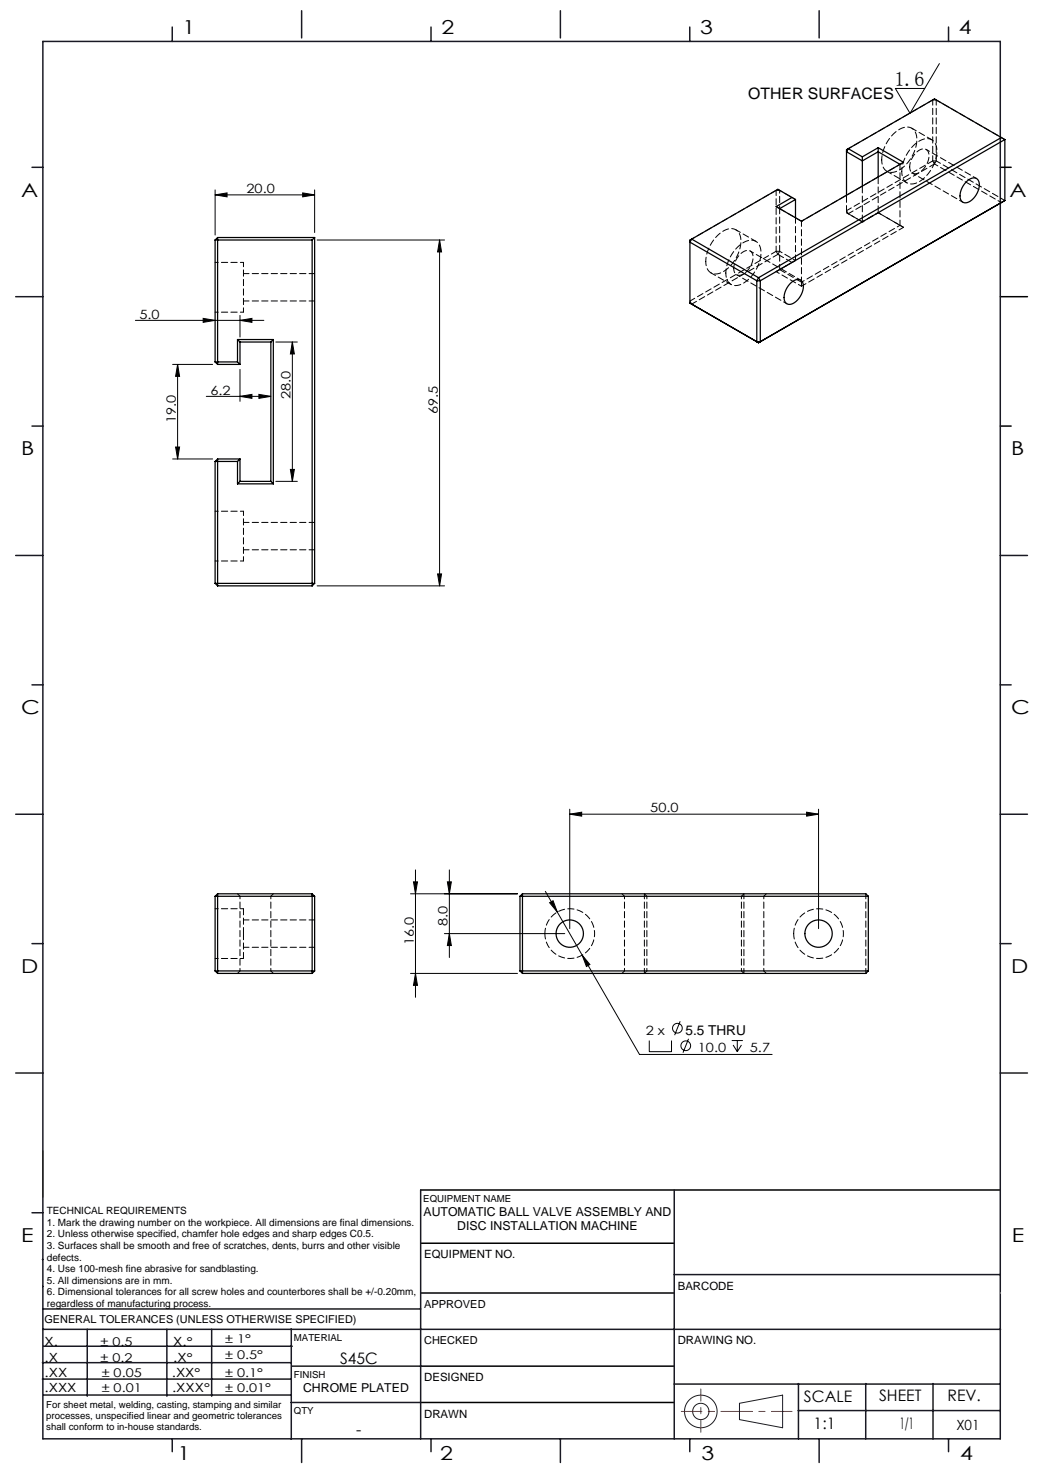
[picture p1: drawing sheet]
<svg xmlns="http://www.w3.org/2000/svg" width="210mm" height="297mm" viewBox="0 0 210 297" stroke-linecap="round" stroke-linejoin="round" font-family="sans-serif">
<g fill="none" stroke="#191924" stroke-width=".2">
<path d="M8.6 231.2v9.4M148.6 282l8.7-1.6v6.5l-8.7-1.6z"/>
<circle cx="140.8" cy="283.6" r="3.3"/>
<circle cx="140.8" cy="283.6" r="1.64"/>
</g>
<path d="M201 33.6h2.2M201 59.6h5.5M201 85.6h2.2M84.5 239.1h116.5M84.6 259.8h50.9M84.6 249.8h50.9M84.6 274.5h50.9M84.5 281.8h51" fill="none" stroke="#000" stroke-width=".3"/>
<path d="M136.9 283.6h22.3" fill="none" stroke="#f00" stroke-width=".2" stroke-dasharray="6.3 1.3 1.3 1.3" stroke-dashoffset="2.2"/>
<path d="M140.8 287.8v-8.7" fill="none" stroke="#f00" stroke-width=".2" stroke-dasharray="6.3 1.3 1.3 1.3" stroke-dashoffset="3.9"/>
<g fill="none" stroke="#191924" stroke-width=".3">
<path d="M8.6 8.3h192.4v280.8h-192.4zM34.6 5.4v2.9M60.6 2.2v5.4M86.6 5.4v2.9M112.6 2.2v5.4M138.6 5.4v2.9M164.6 2.2v5.4M190.6 5.4v2.9M6.4 33.6h2.2M3.2 59.6h5.4M6.4 85.6h2.2M3.2 111.6h5.4"/>
<path d="M201 111.6h5.5M6.4 137.6h2.2M201 137.6h2.2M3.2 163.6h5.4M201 163.6h5.5M6.4 189.6h2.2M201 189.6h2.2M3.2 215.6h5.4M201 215.6h5.5M84.5 239.1v50M135.5 239.1v50M6.4 243.7h2.2"/>
<path d="M8.5 253.1h.1M8.6 258.5h.1M135.5 256.1h65.5M8.5 277.1h49.9M8.5 273.8h49.9M8.6 267.1h75.9M8.6 263h75.9M8.8 270.5h49.9M17.5 267.1v13.5M33.5 267.1v13.5M42.5 267.1v13.5M58.5 267.1v22.1"/>
<path d="M58.6 274.5h26M84.6 267.1h116.5M135.5 278.1h65.5M160.5 278v11.1M174 278v11.1M187.5 278v11.1M8.8 280.3h49.7M34.6 289.1v2.6M58.5 281.8h26M60.6 289.1v4.8M86.6 289.1v2.6M112.6 289.1v4.8"/>
<path d="M138.6 289.1v2.6M160.4 283.5h40.6M164.6 289.1v4.8M190.6 289.1v2.6"/>
</g>
<path d="M201 259.8h.1" fill="none" stroke="#c0c0c0" stroke-width=".2"/>
<g fill="none" stroke="#000" stroke-width=".2">
<path d="M188.8 12.8l-5.9 10-3-5h5.9M43.2 39.2l2.4-.4v.8zM43.2 38.2v9M43.2 39.2h20M60.8 38.8l2.4 .4-2.4 .4zM63.2 38.2v8.5M63.7 48.2h25.6M88.3 48.2v69.5M88.3 48.2l.4 2.4h-.8zM27.2 64.4h25.8M34.7 73.2h8M35.7 73.2l.4 2.4h-.8z"/>
<path d="M35.7 73.2v19M40.8 64l2.4 .4-2.4 .4zM41.5 79.7h12.9M48.2 64.4l2.4-.4v.8zM48.2 79.7l2.4-.4v.8zM48.2 63.4v4.3M48.2 74.2v6.5M52 79.3l2.4 .4-2.4 .4zM55.4 68.7h4.4M58.8 68.7v28M58.8 68.7l.4 2.4h-.8zM34.7 92.2h8"/>
<path d="M35.3 89.8h.8l-.4 2.4zM55.4 96.7h4.4M58.4 94.3h.8l-.4 2.4zM63.7 117.7h25.6M87.9 115.3h.8l-.4 2.4zM82.5 179.6h21.5M83.1 177.2h.8l-.4 2.4zM83.5 174.8v25.6M89.9 177.2h.8l-.4 2.4zM90.3 174.8v17.6M109.6 179.1l18.9 32.8h26.7M114.5 163.6l2.4-.4v.8z"/>
<path d="M114.5 162.6v24M114.5 163.6h50M162.1 163.2l2.4 .4-2.4 .4zM164.5 162.6v24M82.5 195.6h21.5M83.5 195.6l.4 2.4h-.8zM89.3 187.6h24.2M90.3 187.6l.4 2.4h-.8zM110.4 181.4l.7-.4 .9 2.3zM117 191.9l1.5 1.9-.7 .4zM130.5 209.1v2.2h4.4v-2.2M136.7 205.2l-1.1 2.8"/>
<path d="M138.4 208.7l-1.1 2.8M147 209.1h2.3M147.3 210l.9 1.3M148.2 209.1v2.2M149 210l-.8 1.3"/>
<circle cx="136.1" cy="206.6" r=".98"/>
<circle cx="137.8" cy="210.1" r=".98"/>
</g>
<g fill="#000">
<path d="M60.8 38.8l2.4 .4-2.4 .4zM43.2 39.2l2.4-.4v.8zM48.2 64.4l2.4-.4v.8zM40.8 64l2.4 .4-2.4 .4zM52 79.3l2.4 .4-2.4 .4zM48.2 79.7l2.4-.4v.8z"/>
<path d="M35.7 73.2l.4 2.4h-.8zM35.3 89.8h.8l-.4 2.4zM83.1 177.2h.8l-.4 2.4zM83.5 195.6l.4 2.4h-.8zM89.9 177.2h.8l-.4 2.4zM90.3 187.6l.4 2.4h-.8z"/>
<path d="M58.4 94.3h.8l-.4 2.4zM58.8 68.7l.4 2.4h-.8z"/>
<path d="M87.9 115.3h.8l-.4 2.4zM88.3 48.2l.4 2.4h-.8z"/>
<path d="M114.5 163.6l2.4-.4v.8zM162.1 163.2l2.4 .4-2.4 .4zM110.4 181.4l1.6 1.9-.9-2.3zM117 191.9l.8 2.3 .7-.4z"/>
</g>
<g fill="none" stroke="#000" stroke-width=".25">
<path d="M170.5 29.9l2.8 1.6M170.5 29.9l-.4 .6 3.2 1.8 3.2-1.8 4.4 2.5M170.5 29.9l-.4 .2v9.1M173.3 31.5v5.9M176.5 29.7l-3.2 1.8M176.5 29.7l5.1 2.9-20.5 11.9-5.1-3 3.2-1.8M176.5 29.7v5.9M194.1 36.6a1.61 1.61 0 0 1 2.5-.4 3.7 3.7 0 0 1-2.5 4.6 1.28 1.28 0 0 1-1.2-1.8l.4-1.2zM201.2 27.6l-48.8 28.2M201.9 28l-49.1 28.4M201.9 28l-14.1-8.1-17.3 10M201.9 28v12.3"/>
<path d="M43.2 48.2v24.5M43.2 48.2h19.5M43.7 47.7v25.5M43.7 47.7h19.5M43.7 47.7l-.5 .5M62.7 48.2v69.5M63.2 47.7v69.5M63.2 47.7l-.5 .5M139 48l-.4 .7 13.5 7.7M139 48l13.4 7.8M139 48l-.4 .3v12.6l13.8 8M152.1 56.4h.7"/>
<path d="M152.1 56.4v12.3h.7M152.4 55.8l-.3 .6M152.4 55.8l.4 .6M152.8 56.4v12.3M158.7 57.1a1.61 1.61 0 0 1 2.5-.5 3.7 3.7 0 0 1-2.5 4.6 1.28 1.28 0 0 1-1.1-1.8l.4-1.2zM159.9 40.1l-3.6-2.1-17.3 10M159.9 40.1l-3.2 1.8M159.9 40.1v3.7M201.9 40.3l-49.5 28.6M201.9 40.3l-.7 .4M43.2 72.7h4.5M43.2 72.7l.5 .5"/>
<path d="M43.7 73.2h4.5M47.7 68.2v4.5M47.7 68.2h7.2M47.7 68.2l.5 .5M47.7 72.7l.5 .5M48.2 68.7h6.2M48.2 68.7v4.5M54.4 68.7v28M54.9 68.2v29M54.9 68.2l-.5 .5M152.8 68.7l-.4 .2M43.2 92.7v24.5"/>
<path d="M43.2 92.7h4.5M43.7 92.2v25.5M43.7 92.2h4.5M43.7 92.2l-.5 .5M47.7 92.7v4.5M47.7 97.2h7.2M48.2 92.2v4.5M48.2 92.2l-.5 .5M48.2 96.7l-.5 .5M48.2 96.7h6.2M54.4 96.7l.5 .5M43.2 117.2h20"/>
<path d="M43.2 117.2l.5 .5M43.7 117.7h19M63.2 117.2l-.5 .5M43.7 179.6v16M43.7 179.6h19M43.7 179.6l-.5 .5M62.7 179.6v16M62.7 179.6l.5 .5M105 179.6h69l.5 .5M105 179.6v16M105 179.6l-.5 .5M43.2 195.1h20"/>
<path d="M43.2 180.1v15M43.2 180.1h20M43.2 195.1l.5 .5M43.7 195.6h19M63.2 180.1v15M63.2 195.1l-.5 .5M104.5 195.1h70M104.5 180.1h70M104.5 195.1l.5 .5M104.5 180.1v15M174.5 195.1l-.5 .5h-69M174.5 180.1v15"/>
<circle cx="114.5" cy="187.6" r="2.75"/>
<circle cx="164.5" cy="187.6" r="2.75"/>
</g>
<g fill="none" stroke="#000" stroke-width=".2" stroke-dasharray="1.3 .6">
<path d="M156.3 38l.4 .3M156.3 38l-.3 .3M180.9 33h.1M187.4 20.1l.4-.2M188.1 20.1l-.3-.2M156.3 51.1l2.9 1.6M156.7 41.9l4.4 2.6M156.7 41.9h.1M161.1 44.5h.1M161.1 56.7l-4.4-2.5M170.5 42.9l-.4-.2M173.3 44.6h.1"/>
<path d="M173.3 44.6l-2.8-1.7M176.5 42.7l4.4 2.6M176.5 42.7h.1M129.5 179.6v.5M48.9 187.6v-5M48.9 192.6v-5M129.5 195.1v.5M149.5 195.6v-.5M149.5 180.1v-.5M174 180.1v-.5M174 195.6v-.5"/>
</g>
<g fill="none" stroke="#000" stroke-width=".2" stroke-dasharray="1.3 .6" stroke-dashoffset=".4">
<path d="M156.7 38.3h-.7M177.2 32.1a7.4 7.4 0 0 1 4.5-6.5 2.02 2.02 0 0 1 2.5 2.2 7.5 7.5 0 0 1-4.2 6.7 1.98 1.98 0 0 1-2.8-1.9v-.5M181.2 34.5a7.4 7.4 0 0 1 4.5-6.6 2.02 2.02 0 0 1 2.6 2.2 7.5 7.5 0 0 1-4.3 6.7 1.98 1.98 0 0 1-2.8-1.9v-.4M181.6 32.6l-.7 .4M182.8 33.5a3.9 3.9 0 0 1 2.7-3.6 1.28 1.28 0 0 1 1.2 1.8 3.5 3.5 0 0 1-3 3.2l-.7-.4-.2-1M187.4 32.3h.7M187.8 32.9l.3-.6M187.8 32.9l-.4-.6M188.1 20.1h-.7M141.8 52.5a7.4 7.4 0 0 1 4.5-6.5 2.02 2.02 0 0 1 2.6 2.2 7.5 7.5 0 0 1-4.3 6.7 1.98 1.98 0 0 1-2.7-1.9l-.1-.5M145.9 54.9a7.4 7.4 0 0 1 4.5-6.6 2.02 2.02 0 0 1 2.5 2.2 7.5 7.5 0 0 1-4.3 6.7 1.98 1.98 0 0 1-2.7-1.8v-.5M147.4 53.9a3.9 3.9 0 0 1 2.8-3.6 1.28 1.28 0 0 1 1.1 1.8 3.5 3.5 0 0 1-3 3.2l-.6-.4-.3-1"/>
<path d="M156 41.5l.7 .4M156 50.5h.7M156 50.5l.3 .6M156.7 54.2l-.7 .4M156.7 50.5l-.4 .6M159.9 52.3l-.7 .4M161.1 56.7v.8M170.5 42.9l-.4-.6M180.9 45.3l.7 .4M48.9 62.7v-10M138.6 60.5l.4 .6M48.9 112.7v-10"/>
<path d="M47.7 179.6l.5 .5M54.9 179.6l-.5 .5M125 179.6l.5 .5M129.5 179.6l.5 .5M154 179.6l-.5 .5M48.2 195.1l-.5 .5M54.4 195.1l.5 .5M125.5 195.1l-.5 .5M130 195.1l-.5 .5M149 180.1l.5-.5M149 195.1l.5 .5M153.5 195.1l.5 .5"/>
</g>
<path d="M48.2 180.1v15M54.4 180.1v15M125.5 180.1v15M129.5 180.1v15M130 180.1v15M149 180.1v15M149.5 195.1v-15M153.5 180.1v15M174 180.1v15" fill="none" stroke="#000" stroke-width=".2" stroke-dasharray="1.3 .6" stroke-dashoffset=".8"/>
<path d="M48.9 52.7h-5.7M156 54.6l5.1 2.9M161.1 44.5l19.8-11.5M180.9 45.3l-19.8 11.4M181.6 45.7l-5.1-3M43.2 62.7h5.7M43.2 112.7h5.7M48.9 102.7h-5.7M43.2 192.6h5.7M48.9 182.6h-5.7" fill="none" stroke="#000" stroke-width=".2" stroke-dasharray="1.3 .6" stroke-dashoffset=".6"/>
<g fill="none" stroke="#000" stroke-width=".2" stroke-dasharray="1.3 .6" stroke-dashoffset=".2">
<path d="M156 38.3v12.2M170.1 30.1l17.3-10M178.2 34.4l4 2.3M180.9 33v12.3M187.2 28.1l-4-2.3M187.4 32.3l-17.3 10M187.4 20.1v12.2M188.1 32.3v-12.2M63.2 55h-14.3M138.6 48.3l17.4-10M142.9 54.8l4 2.4M151.9 48.5l-4-2.3"/>
<path d="M156 50.5l-17.4 10M156.7 41.9v12.3M159.9 43.8v8.5M161.1 44.5v12.2M161.1 57.5l20.5-11.8M170.5 42.9l17.3-10M48.9 60.5h14.3M139 61.1l17.3-10M48.9 110.5h14.3M63.2 105h-14.3M48.9 190.4h14.3M63.2 184.9h-14.3"/>
<path d="M109.5 187.6a5 5 0 0 1 7.3-4.4 5 5 0 0 1 .5 8.5 5 5 0 0 1-7.8-3.5v-.6M159.5 187.6a5 5 0 0 1 7.3-4.4 5 5 0 0 1 .5 8.5 5 5 0 0 1-7.8-3.5v-.6"/>
</g>
<path d="M156.7 38.3l3.2 1.8M156.7 54.2l3.2-1.9M156.7 41.9v-3.6M159.2 52.7l-3.2 1.9M159.9 52.3l-3.2-1.8M170.1 42.7l3.2 1.9M173.3 44.6l3.2-1.9M176.5 42.7l-3.2 1.9" fill="none" stroke="#000" stroke-width=".2" stroke-dasharray="1.3 .6" stroke-dashoffset=".7"/>
<path d="M173.3 37.4v7.2M176.5 35.6v7.1" fill="none" stroke="#000" stroke-width=".2" stroke-dasharray="1.3 .6" stroke-dashoffset="-.1"/>
<path d="M170.1 39.2v3.5" fill="none" stroke="#000" stroke-width=".2" stroke-dasharray="1.3 .6" stroke-dashoffset="-.2"/>
<path d="M188.1 20.1l13.8 7.9M201.9 40.3l-13.8-8" fill="none" stroke="#000" stroke-width=".2" stroke-dasharray="1.3 .6" stroke-dashoffset=".3"/>
<path d="M183.4 34.8l10.1 5.8M187.8 32.9l13.4 7.8M196.2 35.9l-10.1-5.9M148 55.2l10.1 5.8M160.9 56.3l-10.1-5.9" fill="none" stroke="#000" stroke-width=".2" stroke-dasharray="1.3 .6" stroke-dashoffset=".5"/>
<text font-size="4.1" x="179.7" y="17.2">1.6</text>
<g font-size="3.9">
<text x="36.7" y="6.9">1</text>
<text x="88.7" y="6.9">2</text>
<text x="140.7" y="6.9">3</text>
<text x="192.7" y="6.9">4</text>
<text x="4.2" y="39.5">A</text>
<text x="202.9" y="39.5">A</text>
<text x="4.2" y="91.5">B</text>
<text x="203.2" y="91.5">B</text>
<text x="4.2" y="143.5">C</text>
<text x="203.2" y="143.5">C</text>
<text x="4.2" y="195.5">D</text>
<text x="203.2" y="195.5">D</text>
<text x="4.2" y="249.6">E</text>
<text x="203.3" y="249.6">E</text>
<text x="35.7" y="293.4">1</text>
<text x="88.4" y="293.4">2</text>
<text x="141" y="293.4">3</text>
<text x="193" y="293.4">4</text>
</g>
<g font-size="3.2">
<text x="150.4" y="20">OTHER SURFACES</text>
<text x="68.4" y="274.1">S45C</text>
<text x="161.6" y="281.7">SCALE</text>
<text x="176.7" y="281.5">SHEET</text>
<text x="190.4" y="281.5">REV.</text>
<text x="163.5" y="287.2">1:1</text>
<text x="180.8" y="287.2">1/1</text>
<text x="71.6" y="288.3">-</text>
</g>
<text font-size="2.8" x="192.2" y="287.4">X01</text>
<text font-size="2.7" x="137.7" y="208">5.5 THRU</text>
<g font-size="2.6">
<text x="49.5" y="38.8">20.0</text>
<text x="28" y="64">5.0</text>
<text x="42.3" y="79.3">6.2</text>
<text x="58.4" y="80.2" transform="rotate(-90 58.4 80.2)">28.0</text>
<text x="88" y="83.2" transform="rotate(-90 88 83.2)">69.5</text>
<text x="35.3" y="85" transform="rotate(-90 35.3 85)">19.0</text>
<text x="130.7" y="163.2">50.0</text>
<text x="83.1" y="189.9" transform="rotate(-90 83.1 189.9)">16.0</text>
<text x="89.9" y="186" transform="rotate(-90 89.9 186)">8.0</text>
<text x="129.8" y="208">2 x</text>
<text x="140.2" y="211.5">10.0</text>
<text x="150.7" y="211.5">5.7</text>
</g>
<g font-size="2.5">
<text x="85.1" y="244.4">AUTOMATIC BALL VALVE ASSEMBLY AND</text>
<text x="91.9" y="247.3">DISC INSTALLATION MACHINE</text>
<text x="8.9" y="273.6">.X</text>
<text x="8.9" y="270.4">X.</text>
<text x="34.8" y="273.7">.X°</text>
<text x="34.8" y="270.5">X.°</text>
<text x="9" y="276.7">.XX</text>
<text x="9" y="279.7">.XXX</text>
<text x="34.5" y="276.7">.XX°</text>
<text x="34.6" y="279.8">.XXX°</text>
<text x="60.9" y="279.8">CHROME PLATED</text>
</g>
<g font-size="2.4">
<text x="45.2" y="270">± 1°</text>
<text x="20.2" y="270.4">± 0.5</text>
<text x="20.2" y="273.7">± 0.2</text>
<text x="45.2" y="273.2">± 0.5°</text>
<text x="20.4" y="279.7">± 0.01</text>
<text x="20.4" y="276.7">± 0.05</text>
<text x="45.2" y="276.7">± 0.1°</text>
<text x="45.2" y="279.7">± 0.01°</text>
</g>
<g font-size="2.3">
<text x="85.2" y="252.9">EQUIPMENT NO.</text>
<text x="136.2" y="259.2">BARCODE</text>
<text x="136.2" y="270.2">DRAWING NO.</text>
<text x="85.2" y="277.6">DESIGNED</text>
<text x="85.2" y="284.9">DRAWN</text>
</g>
<g font-size="2.2">
<text x="85.2" y="262.8">APPROVED</text>
<text x="8.9" y="265.9">GENERAL TOLERANCES (UNLESS OTHERWISE SPECIFIED)</text>
<text x="85.2" y="270.1">CHECKED</text>
</g>
<g font-size="2">
<text x="9.4" y="244">TECHNICAL REQUIREMENTS</text>
<text x="9.4" y="246.3">1. Mark the drawing number on the workpiece. All dimensions are final dimensions.</text>
<text x="9.4" y="248.6">2. Unless otherwise specified, chamfer hole edges and sharp edges C0.5.</text>
<text x="9.4" y="251">3. Surfaces shall be smooth and free of scratches, dents, burrs and other visible</text>
<text x="9.4" y="253.3">defects.</text>
<text x="9.4" y="255.6">4. Use 100-mesh fine abrasive for sandblasting.</text>
<text x="9.4" y="258">5. All dimensions are in mm.</text>
<text x="9.4" y="260.3">6. Dimensional tolerances for all screw holes and counterbores shall be +/-0.20mm,</text>
<text x="9.4" y="262.6">regardless of manufacturing process.</text>
</g>
<g font-size="1.9">
<text x="85.1" y="241.5">EQUIPMENT NAME</text>
<text x="59.1" y="269.5">MATERIAL</text>
<text x="59.1" y="276.9">FINISH</text>
<text x="9.3" y="282.9">For sheet metal, welding, casting, stamping and similar</text>
<text x="9.3" y="285.1">processes, unspecified linear and geometric tolerances</text>
<text x="9.3" y="287.4">shall conform to in-house standards.</text>
<text x="59.1" y="284.2">QTY</text>
</g>
</svg>
